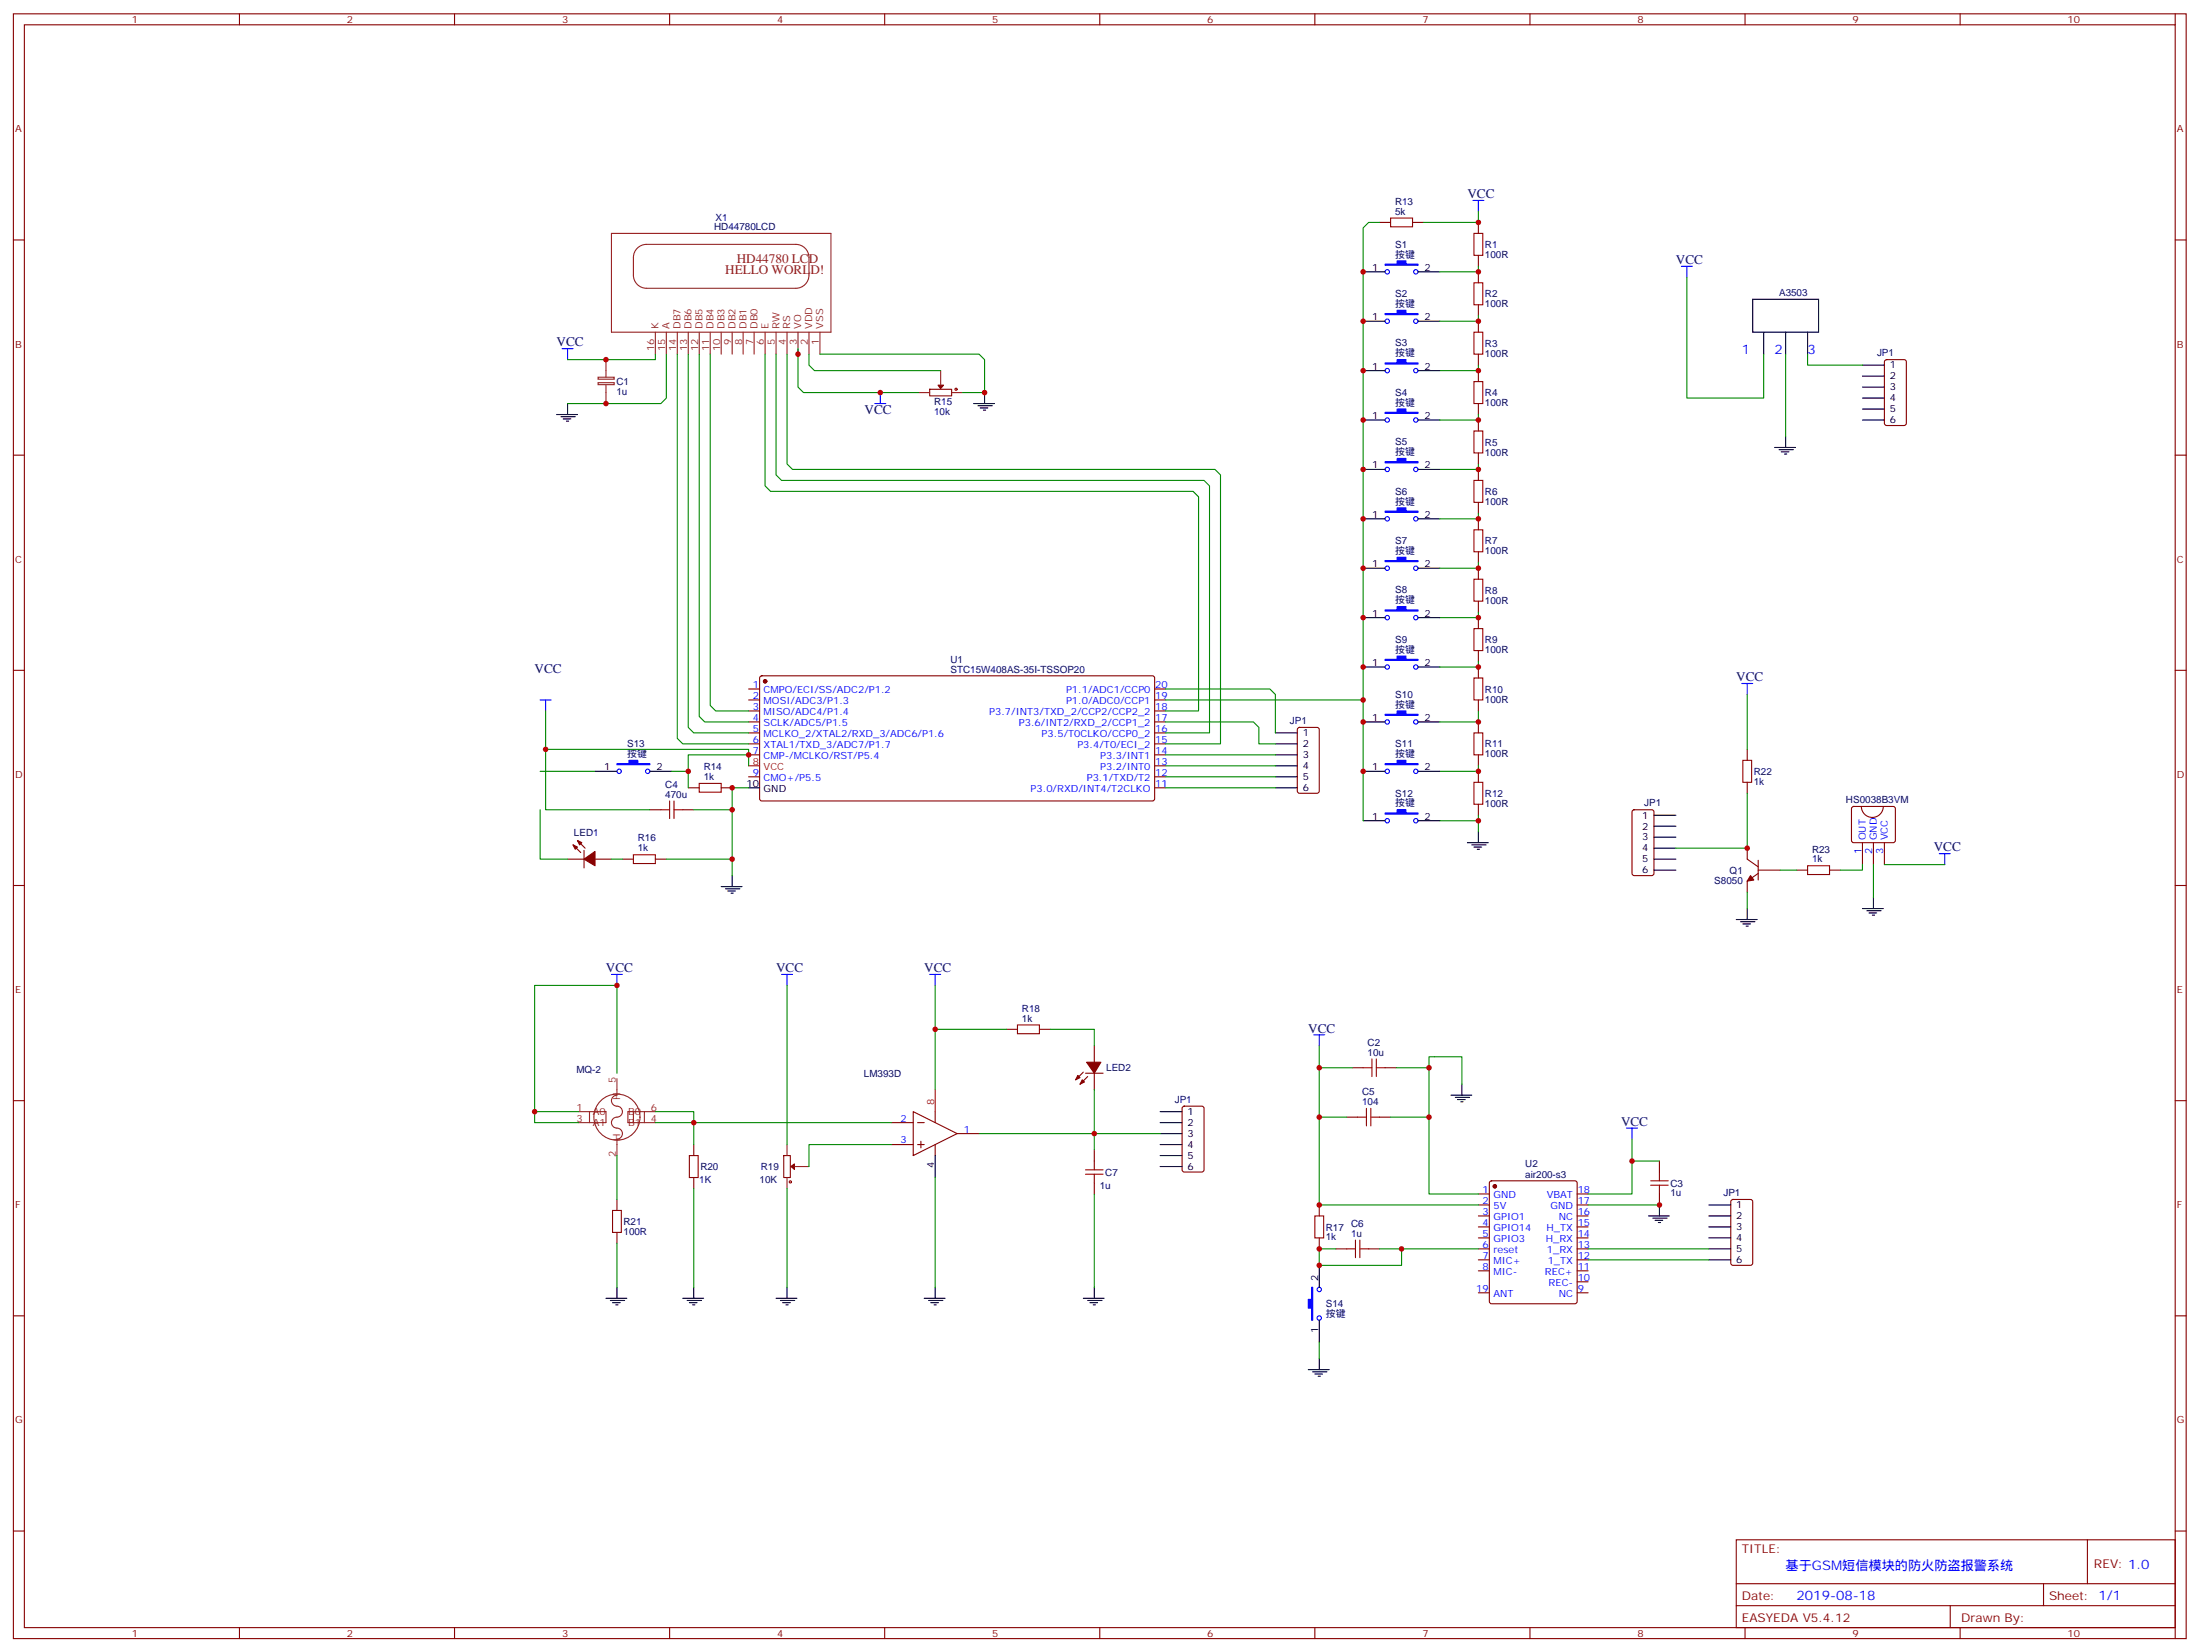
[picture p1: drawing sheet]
<svg xmlns="http://www.w3.org/2000/svg" width="707mm" height="531mm" viewBox="0 0 707 531" stroke-linecap="round" stroke-linejoin="round" font-family="sans-serif">
<g fill="none" stroke="#870000" stroke-width=".35">
<path d="M4.3 4.4h698.5v522.2h-698.5zM7.8 8h691.5v515h-691.5zM77 4.4v3.6M146.1 4.4v3.6M215.3 4.4v3.6M284.4 4.4v3.6M353.6 4.4v3.6M422.7 4.4v3.6M491.8 4.4v3.6M561 4.4v3.6M630.1 4.4v3.6M699.3 4.4v3.6"/>
<path d="M4.3 77.1h3.5M443.5 71.5h3.5M454.1 71.5h3.5M475.3 71.5v3.5M699.3 77.1h3.5M475.3 82.1v3.5M475.3 87.3v3.6M475.3 97.9v3.6M475.3 103.2v3.6M475.3 113.8v3.5M475.3 119.1v3.5M606 115.8l.5-.2h5.6l.7 .4v20l-.4 .7h-5.9l-.7-.4v-20z"/>
<path d="M298.9 125.1h7v2.1h-7zM475.3 129.7v3.5M475.3 135v3.5M4.3 146.3h3.5M475.3 145.6v3.5M475.3 150.8v3.6M699.3 146.3h3.5M475.3 161.4v3.6M475.3 166.7v3.6M475.3 177.3v3.5M475.3 182.6v3.5M475.3 193.2v3.5"/>
<path d="M475.3 198.5v3.5M4.3 215.4h3.5M244.4 217.4l.5-.2h125.9l.4 .7-.1 39.1-.6 .4-125.9-.1-.4-.6v-38.8zM475.3 209.1v3.5M475.3 214.3v3.6M699.3 215.4h3.5M240.7 221.4h3.5M240.7 224.9h3.5M240.7 228.5h3.5M240.7 232h3.5M240.7 235.5h3.5M240.7 239h3.5"/>
<path d="M371.2 221.4h3.5M371.2 224.9h3.5M371.2 228.5h3.5M371.2 232h3.5M371.2 235.5h3.5M371.2 239h3.5M417.3 234l.5-.2h5.6l.7 .4v20l-.5 .7h-5.8l-.7-.4v-20zM475.3 224.9v3.6M475.3 232v3.5M221.3 253.2h3.5M231.8 253.2h3.6M240.7 242.6h3.5"/>
<path d="M240.7 249.6h3.5M371.2 242.6h3.5M371.2 249.6h3.5M371.2 253.2h3.5M371.2 246.1h3.5M475.3 242.6v3.5M475.3 247.9v3.5M475.3 258.4v3.6M561.7 240.8v3.5M561.7 251.4v3.5M595.4 259.4l.5-.2h12.7l.5 .2 .2 .5v10.2l-.2 .5-.5 .2h-12.7l-.5-.2-.2-.5v-10.2zM598.4 259.2a3.5 3.5 0 0 0 3.5 3.5 3.5 3.5 0 0 0 3.5-3.5"/>
<path d="M182.5 276.1h5.2M184.2 271.5l2.5 2.5M185.6 270.1l2.5 2.5M187.7 273.3v5.6M191.3 276.1h5.3M200.1 276.1h3.5M208.9 260.2h3.5M210.7 276.1h3.5M219.5 260.2h3.5M524.9 260.4l.5-.2h5.6l.7 .4v20.1l-.5 .6-5.8 .1-.7-.5v-20zM561.7 272.6v3.5l3.5 2.5M565.2 276.4v6.4"/>
<path d="M565.2 279.6h7.1M577.6 279.6h3.5M588.2 279.6h3.5M598.7 270.8v7M602.3 270.8v7M605.8 270.8v7M4.3 284.6h3.5M565.2 280.7l-3.5 2.4v3.6M699.3 284.6h3.5M323.6 330.8h3.5M334.2 330.8h3.5M351.8 336.1v5.2"/>
<path d="M4.3 353.7h3.5M293.6 357.2l14.1 7.1-14.1 7zM300.6 357.2v3.6M348.3 344.5l-2.5 2.5M349 344.9h5.6M349.7 345.9l-2.5 2.5M351.8 344.9v5.3M380.2 355.7l.5-.2h5.7l.6 .4 .1 20-.5 .7h-5.9l-.6-.4-.1-20zM432.9 359h3.6M434.7 343.1h3.5M443.5 359h3.5M445.3 343.1h3.5"/>
<path d="M699.3 353.7h3.5M223 367.8v3.5M223 378.4v3.5M252 371.3l2.1 .1-.1 7h-2zM286.5 360.8h7.1M286.5 367.8h7.1M295 360.8h2.1M295 367.8h2.1M296.1 366.7v2.2M300.6 367.8v3.5M307.7 364.3h7M351.8 369.6v3.5"/>
<path d="M479 379.7l.5-.3h26.8l.5 .3 .2 .5v38.1l-.2 .5-.5 .2h-26.8l-.5-.3-.2-.4v-38.1zM533.5 373.1v3.5M198.3 385.4v3.6M198.3 396v3.6M351.8 380.2v3.5M424.1 387.2v3.5M424.1 397.8v3.5M475.3 383.7h3.5M475.3 387.2h3.5M475.3 390.7h3.5M475.3 394.3h3.5M475.3 397.8h3.5"/>
<path d="M507 383.7h3.5M507 387.2h3.5M507 390.7h3.5M507 394.3h3.5M507 397.8h3.5M533.5 383.7v3.5M556.6 385.7l.5-.3h5.7l.6 .5 .1 20-.5 .7h-5.9l-.6-.5-.1-19.9zM429.4 401.3h3.5M440 401.3h3.5M475.3 401.3h3.5M475.3 404.8h3.5M475.3 408.4h3.5"/>
<path d="M475.3 415.4h3.5M507 401.3h3.5M507 404.8h3.5M507 408.4h3.5M507 411.9h3.5M507 415.4h3.5M4.3 422.8h3.5M699.3 422.8h3.5M4.3 492h3.5M558.2 494.8h141.1v28.2h-141.1zM671.1 494.8v14.1M699.3 492h3.5"/>
<path d="M558.2 508.9h141.1M558.2 516h141.1M627 516v7M656.9 508.9v7.1M77 523v3.6M146.1 523v3.6M215.3 523v3.6M284.4 523v3.6M353.6 523v3.6M422.7 523v3.6M491.8 523v3.6M561 523v3.6"/>
<path d="M630.1 523v3.6M699.3 523v3.6"/>
</g>
<g fill="#870000" stroke="#870000" stroke-width=".35">
<path d="M301.6 123.8h1.7l-.9 1.1z"/>
<path d="M184.2 271.5l1.4 .7-.7 .7z"/>
<path d="M185.6 270.1l1.4 .7-.7 .7z"/>
<path d="M187.7 276.1l3.6-2.5v4.6z"/>
<path d="M347.9 347l.7 .7-1.4 .7z"/>
<path d="M346.5 345.6l.7 .7-1.4 .7z"/>
<path d="M349.3 341.3h4.6l-2.1 3.6z"/>
<path d="M254.3 374.8l1.1-.8v1.8z"/>
<path d="M562.8 281.4l1 1.4-2.1 .3z"/>
<circle cx="246" cy="218.9" r=".53"/>
<circle cx="480.6" cy="381.2" r=".53"/>
</g>
<path d="M240.7 246.1h3.5M300.6 350.2v7" fill="none" stroke="#f00" stroke-width=".35"/>
<g fill="none" stroke="#000" stroke-width=".35">
<path d="M438.2 87.3h7.1M455.9 87.3h7M563.5 96.2h21.1v10.6h-21.1zM438.2 103.2h7.1M438.2 119.1h7.1M455.9 103.2h7M455.9 119.1h7M567 106.8v7M574 106.8v7M581.1 106.8v7M598.7 117.3h7.1M178.9 133.2h6.7"/>
<path d="M180.3 133.9h4.6M181 134.6h2.5M182.1 135.3h.7M182.5 129.7v3.5M313 129.7h6.7M314.4 130.4h4.6M315.1 131.1h2.5M316.2 131.8h.7M316.5 126.2v3.5M438.2 135h7.1M455.9 135h7M598.7 135h7.1"/>
<path d="M598.7 120.9h7.1M598.7 124.4h7.1M598.7 127.9h7.1M598.7 131.4h7.1M438.2 150.8h7.1M455.9 150.8h7M570.5 143.8h6.7M571.9 144.5h4.6M572.6 145.2h2.5M573.7 145.9h.7M574 140.3v3.5M438.2 166.7h7.1"/>
<path d="M455.9 166.7h7M438.2 182.6h7.1M438.2 198.5h7.1M455.9 182.6h7M455.9 198.5h7M438.2 214.3h7.1M455.9 214.3h7M410 235.5h7.1M410 239h7.1M438.2 232h7.1M455.9 232h7M191.3 247.9h7"/>
<path d="M208.9 247.9h7.1M240.7 253.2h3.5M410 253.2h7.1M410 242.6h7.1M410 246.1h7.1M410 249.6h7.1M438.2 247.9h7.1M455.9 247.9h7M438.2 263.7h7.1M455.9 263.7h7M471.7 270.8h6.7M473.1 271.5h4.6"/>
<path d="M473.9 272.2h2.4M474.9 272.9h.7M475.3 267.3v3.5M531.7 262h7.1M531.7 265.5h7.1M531.7 269h7.1M531.7 272.6h7.1M531.7 276.1h7.1M531.7 279.6h7.1M231.8 284.9h6.7M233.3 285.6h4.5M234 286.3h2.4"/>
<path d="M235 287h.7M235.4 281.4v3.5M558.2 295.5h6.7M559.6 296.2h4.6M560.3 296.9h2.5M561.3 297.6h.7M561.7 292v3.5M598.7 292h6.7M600.1 292.7h4.6M600.9 293.4h2.4M601.9 294.1h.7M602.3 288.4v3.6"/>
<path d="M373 357.2h7M466.4 351.9h6.7M467.9 352.6h4.5M468.6 353.3h2.4M469.6 354h.7M470 348.4v3.5M300.6 371.3v7.1M373 360.8h7M373 364.3h7M373 367.8h7M373 371.3h7M373 374.9h7"/>
<path d="M529.9 390.7h6.7M531.4 391.4h4.5M532.1 392.1h2.4M533.1 392.9h.7M533.5 387.2v3.5M549.3 387.2h7.1M549.3 390.7h7.1M549.3 394.3h7.1M549.3 397.8h7.1M194.8 417.2h6.7M196.2 417.9h4.6M196.9 418.6h2.5"/>
<path d="M198 419.3h.7M198.3 413.7v3.5M219.5 417.2h6.7M220.9 417.9h4.6M221.6 418.6h2.5M222.7 419.3h.7M223 413.7v3.5M249.5 417.2h6.7M250.9 417.9h4.6M251.6 418.6h2.5M252.7 419.3h.7M253 413.7v3.5"/>
<path d="M297.1 417.2h6.7M298.5 417.9h4.6M299.2 418.6h2.5M300.3 419.3h.7M300.6 413.7v3.5M348.3 417.2h6.7M349.7 417.9h4.6M350.4 418.6h2.4M351.4 419.3h.7M351.8 413.7v3.5M424.1 406.6v7.1M549.3 401.3h7.1"/>
<path d="M549.3 404.8h7.1M424.1 424.3v7M424.1 436.6v3.5M420.6 440.1h6.7M422 440.8h4.6M422.7 441.5h2.5M423.8 442.2h.7"/>
</g>
<g fill="none" stroke="#a10000" stroke-width=".35">
<path d="M447 70.1h7.1v2.8h-7.1zM473.9 75h2.8v7.1h-2.8zM473.9 90.9h2.8v7h-2.8zM473.9 106.8h2.8v7h-2.8zM473.9 122.6h2.8v7.1h-2.8zM473.9 138.5h2.8v7.1h-2.8zM473.9 154.4h2.8v7h-2.8zM473.9 170.3h2.8v7h-2.8zM473.9 186.1h2.8v7.1h-2.8zM473.9 202h2.8v7.1h-2.8zM473.9 217.9h2.8v7h-2.8zM473.9 235.5h2.8v7.1h-2.8z"/>
<path d="M215.3 257.4v5.6M216.7 257.4v5.6M224.8 251.7h7v2.9h-7zM473.9 251.4h2.8v7h-2.8zM560.3 244.3h2.8v7.1h-2.8zM203.6 274.7h7.1v2.8h-7.1zM212.4 260.2h2.9M216.7 260.2h2.8M581.1 278.2h7.1v2.8h-7.1zM327.1 329.4h7.1v2.8h-7.1zM436.5 359h2.8M438.2 343.1h2.8"/>
<path d="M439.3 356.2v5.6M440.7 356.2v5.6M440.7 359h2.8M441 340.3v5.6M442.5 340.3v5.6M442.5 343.1h2.8M221.6 371.3h2.8v7.1h-2.8zM349 377.3h5.6M349 375.9h5.6M351.8 373.1v2.8M351.8 377.3v2.9M530.6 379.4h5.7"/>
<path d="M533.5 376.6v2.8M196.9 389h2.8v7h-2.8zM422.7 390.7h2.8v7.1h-2.8zM435.8 398.5v5.6M437.2 398.5v5.6M530.6 380.9h5.7M533.5 380.9v2.8M432.9 401.3h2.9M437.2 401.3h2.8"/>
<circle cx="307.3" cy="125.1" r=".35"/>
<circle cx="254.1" cy="379.8" r=".35"/>
</g>
<g fill="#00f" stroke="#00f" stroke-width=".35">
<path d="M445.3 84.9h3.9v-1.1h2.8v1.1h3.9v.3h-10.6z"/>
<path d="M445.3 100.8h3.9v-1.1h2.8v1.1h3.9v.3h-10.6z"/>
<path d="M445.3 116.6h3.9v-1h2.8v1h3.9v.4h-10.6z"/>
<path d="M445.3 132.5h3.9v-1.1h2.8v1.1h3.9v.4h-10.6z"/>
<path d="M445.3 148.4h3.9v-1.1h2.8v1.1h3.9v.3h-10.6z"/>
<path d="M445.3 164.3h3.9v-1.1h2.8v1.1h3.9v.3h-10.6z"/>
<path d="M445.3 180.1h3.9v-1h2.8v1h3.9v.4h-10.6z"/>
<path d="M445.3 196h3.9v-1.1h2.8v1.1h3.9v.4h-10.6z"/>
<path d="M445.3 211.9h3.9v-1.1h2.8v1.1h3.9v.3h-10.6z"/>
<path d="M445.3 229.5h3.9v-1h2.8v1h3.9v.4h-10.6z"/>
<path d="M445.3 245.4h3.9v-1.1h2.8v1.1h3.9v.3h-10.6z"/>
<path d="M445.3 261.3h3.9v-1.1h2.8v1.1h3.9v.3h-10.6z"/>
<path d="M198.3 245.4h3.9v-1.1h2.8v1.1h3.9v.3h-10.6z"/>
<path d="M421.6 413.7h.4v10.6h-.4v-3.9h-1v-2.9h1z"/>
</g>
<g fill="none" stroke="#00f" stroke-width=".35">
<path d="M473.5 64.4h3.5M475.3 64.4v3.5M540.5 85.6h3.6M542.3 85.6v3.5M180.7 112h3.5M182.5 112v3.6M281.2 129.7h3.6M283 126.2v3.5M559.9 219.6h3.6M561.7 219.6v3.6M173.6 224.9h3.6M175.4 224.9v3.6"/>
<path d="M623.4 274.3h3.6M625.2 274.3v3.5M196.6 313.1h3.5M198.3 313.1v3.6M251.2 313.1h3.6M253 313.1v3.6M298.9 313.1h3.5M300.6 313.1v3.6M422.3 332.5h3.6M424.1 332.5v3.6M522.9 362.5h3.5M524.7 362.5v3.5"/>
<circle cx="446" cy="87.3" r=".71"/>
<circle cx="455.2" cy="87.3" r=".71"/>
<circle cx="446" cy="103.2" r=".71"/>
<circle cx="446" cy="119.1" r=".71"/>
<circle cx="455.2" cy="103.2" r=".71"/>
<circle cx="455.2" cy="119.1" r=".71"/>
<circle cx="446" cy="135" r=".71"/>
<circle cx="455.2" cy="135" r=".71"/>
<circle cx="446" cy="150.8" r=".71"/>
<circle cx="455.2" cy="150.8" r=".71"/>
<circle cx="446" cy="166.7" r=".71"/>
<circle cx="455.2" cy="166.7" r=".71"/>
<circle cx="446" cy="182.6" r=".71"/>
<circle cx="446" cy="198.5" r=".71"/>
<circle cx="455.2" cy="182.6" r=".71"/>
<circle cx="455.2" cy="198.5" r=".71"/>
<circle cx="446" cy="214.3" r=".71"/>
<circle cx="455.2" cy="214.3" r=".71"/>
<circle cx="446" cy="232" r=".71"/>
<circle cx="455.2" cy="232" r=".71"/>
<circle cx="199" cy="247.9" r=".71"/>
<circle cx="208.2" cy="247.9" r=".71"/>
<circle cx="446" cy="247.9" r=".71"/>
<circle cx="455.2" cy="247.9" r=".71"/>
<circle cx="446" cy="263.7" r=".71"/>
<circle cx="455.2" cy="263.7" r=".71"/>
<circle cx="424.1" cy="414.4" r=".71"/>
<circle cx="424.1" cy="423.5" r=".71"/>
</g>
<g fill="none" stroke="#8c2424" stroke-width=".35">
<path d="M196.6 75h70.5v31.8h-70.5zM204.6 80a4.2 4.2 0 0 1 3.3-1.5h47.9a4.2 4.2 0 0 1 4.3 4.3v5.6a4.2 4.2 0 0 1-4.3 4.2h-47.9a4.2 4.2 0 0 1-4.3-4.2v-5.6a4.2 4.2 0 0 1 1-2.8zM194.8 115.6v5.6M210.7 106.8v7M214.2 106.8v7M217.7 106.8v7M221.3 106.8v7M224.8 106.8v7M228.3 106.8v7M231.8 106.8v7M235.4 106.8v7M238.9 106.8v7"/>
<path d="M242.4 106.8v7M246 106.8v7M249.5 106.8v7M253 106.8v7M256.5 106.8v7M260.1 106.8v7M263.6 106.8v7M302.4 119.1v4.6M192.3 123h5.1v.6h-5.1zM192.3 121.2h5.1v.6h-5.1zM194.8 123.7v6M295.3 126.2h3.6"/>
<path d="M305.9 126.2h3.6M186 357.2h8.8v3.6h-8.8M189.5 357.2v3.6M198.3 346.6v5.3a1.82 1.82 0 0 0-1.7 2.1 1.82 1.82 0 0 0 2.2 1.5 1.83 1.83 0 0 1 1.2 2.2 1.83 1.83 0 0 1-2.1 1.3 1.83 1.83 0 0 0-1.3 2.3 1.83 1.83 0 0 0 2.2 1.3 1.76 1.76 0 0 1 1.3 1.9 1.76 1.76 0 0 1-1.8 1.5v5.3M203.6 357.2v3.6M207.2 357.2v3.6M210.7 357.2h-8.8v3.6h8.8M253 367.8v3.5M253 378.4v3.5M255.5 374.9h4.6"/>
<circle cx="198.3" cy="359" r="7.4"/>
</g>
<g fill="none" stroke="#008700" stroke-width=".35">
<path d="M443.5 71.5h-3.5l-1.8 1.7v190.5M475.3 67.9v3.6h-17.7M475.3 85.6v1.7h-12.4M542.3 89.1v38.8h24.7v-14.1M210.7 113.8v1.8h-28.2M214.2 113.8v14.1l-1.8 1.8h-29.9M217.7 113.8v123.5l1.8 1.7h21.2M221.3 113.8v120l1.7 1.7h17.7M224.8 113.8v116.4l1.8 1.8h14.1M228.3 113.8v112.9l1.8 1.8h10.6M246 113.8v42.3l1.7 1.8h135.8l1.8 1.8v68.8h-10.6M249.5 113.8v38.8l1.7 1.8h135.9l1.7 1.7v79.4h-14.1"/>
<path d="M253 113.8v35.3l1.8 1.7h135.8l1.8 1.8v86.4h-17.7M256.5 112v12.4l1.8 1.8h37M260.1 113.8v3.5l1.7 1.8h40.6M263.6 113.8h51.1l1.8 1.8v10.6h-7M475.3 101.5v1.7h-12.4M475.3 117.3v1.8h-12.4M574 113.8v26.5M581.1 113.8v3.5h17.6M475.3 133.2v1.8h-12.4M475.3 149.1v1.7h-12.4M475.3 165v1.7h-12.4M475.3 180.8v1.8h-12.4"/>
<path d="M475.3 196.7v1.8h-12.4M475.3 212.6v1.7h-12.4M175.4 228.5v31.7h33.5M374.7 232h28.2l1.8 1.8v5.2h5.3M374.7 221.4h33.5l1.8 1.8v12.3M374.7 224.9h63.5M475.3 228.5v3.5h-12.4M561.7 223.2v17.6M173.6 247.9h17.7M175.4 240.8h65.3v5.3M216 247.9h5.3M240.7 253.2h-5.3v28.2"/>
<path d="M240.7 242.6h-19.4v10.6M374.7 249.6h35.3M374.7 253.2h35.3M374.7 242.6h35.3M374.7 246.1h35.3M475.3 246.1v1.8h-12.4M561.7 254.9v17.7h-22.9M173.6 260.2v15.9h8.9M196.6 276.1h3.5M214.2 276.1h21.2M223 260.2h12.4M462.9 263.7h12.4"/>
<path d="M475.3 262v5.3M572.3 279.6h5.3M598.7 277.8v1.8h-7M602.3 277.8v10.6M605.8 277.8h19.4M561.7 286.7v5.3M253 316.7v51.1M300.6 316.7v33.5M300.6 330.8h23M337.7 330.8h14.1v5.3M424.1 336.1v51.1h51.2M171.9 357.2h14.1"/>
<path d="M198.3 344.9v-28.2h-26.4v44.1h14.1M210.7 357.2h12.3v10.6M351.8 350.2v19.4M424.1 343.1h10.6M424.1 359h8.8M447 359h12.4M448.8 343.1h10.6M470 348.4v-8.8h-10.6v44.1h15.9M198.3 371.3v14.1M210.7 360.8h75.8M286.5 367.8h-26.4v7.1M300.6 378.4v35.3"/>
<path d="M314.7 364.3h58.3M524.7 366v7.1h8.8M524.7 373.1v10.6h-14.2M198.3 399.6v14.1M223 381.9v31.8M253 381.9v31.8M351.8 383.7v30M510.5 387.2h23M429.4 401.3h-5.3v5.3h26.5v-5.3M443.5 401.3h31.8M510.5 401.3h38.8M510.5 404.8h38.8"/>
<path d="M424.1 431.3v5.3"/>
</g>
<g fill="#c00">
<circle cx="424.1" cy="343.1" r=".88"/>
<circle cx="424.1" cy="359" r=".88"/>
<circle cx="424.1" cy="387.2" r=".88"/>
<circle cx="198.3" cy="316.7" r=".88"/>
<circle cx="171.9" cy="357.2" r=".88"/>
<circle cx="223" cy="360.8" r=".88"/>
<circle cx="351.8" cy="364.3" r=".88"/>
<circle cx="300.6" cy="330.8" r=".88"/>
<circle cx="459.4" cy="359" r=".88"/>
<circle cx="235.4" cy="276.1" r=".88"/>
<circle cx="533.5" cy="387.2" r=".88"/>
<circle cx="524.7" cy="373.1" r=".88"/>
<circle cx="256.5" cy="113.8" r=".88"/>
<circle cx="194.8" cy="115.6" r=".88"/>
<circle cx="475.3" cy="263.7" r=".88"/>
<circle cx="475.3" cy="247.9" r=".88"/>
<circle cx="475.3" cy="232" r=".88"/>
<circle cx="475.3" cy="214.3" r=".88"/>
<circle cx="475.3" cy="198.5" r=".88"/>
<circle cx="475.3" cy="182.6" r=".88"/>
<circle cx="475.3" cy="166.7" r=".88"/>
<circle cx="475.3" cy="150.8" r=".88"/>
<circle cx="475.3" cy="87.3" r=".88"/>
<circle cx="475.3" cy="103.2" r=".88"/>
<circle cx="475.3" cy="119.1" r=".88"/>
<circle cx="475.3" cy="135" r=".88"/>
<circle cx="438.2" cy="247.9" r=".88"/>
<circle cx="438.2" cy="232" r=".88"/>
<circle cx="438.2" cy="214.3" r=".88"/>
<circle cx="438.2" cy="198.5" r=".88"/>
<circle cx="438.2" cy="182.6" r=".88"/>
<circle cx="438.2" cy="166.7" r=".88"/>
<circle cx="438.2" cy="150.8" r=".88"/>
<circle cx="438.2" cy="135" r=".88"/>
<circle cx="438.2" cy="119.1" r=".88"/>
<circle cx="438.2" cy="103.2" r=".88"/>
<circle cx="438.2" cy="87.3" r=".88"/>
<circle cx="475.3" cy="71.5" r=".88"/>
<circle cx="438.2" cy="224.9" r=".88"/>
<circle cx="194.8" cy="129.7" r=".88"/>
<circle cx="316.5" cy="126.2" r=".88"/>
<circle cx="235.4" cy="260.2" r=".88"/>
<circle cx="235.4" cy="253.2" r=".88"/>
<circle cx="221.3" cy="247.9" r=".88"/>
<circle cx="459.4" cy="343.1" r=".88"/>
<circle cx="283" cy="126.2" r=".88"/>
<circle cx="424.1" cy="401.3" r=".88"/>
<circle cx="450.6" cy="401.3" r=".88"/>
<circle cx="424.1" cy="406.6" r=".88"/>
<circle cx="561.7" cy="272.6" r=".88"/>
<circle cx="240.7" cy="242.6" r=".88"/>
<circle cx="175.4" cy="240.8" r=".88"/>
</g>
<g font-size="4.2" fill="#000080">
<text x="471.7" y="63.7">VCC</text>
<text x="538.8" y="84.9">VCC</text>
<text x="178.9" y="111.3">VCC</text>
<text x="277.9" y="133.2">VCC</text>
<text x="171.9" y="216.3">VCC</text>
<text x="558.2" y="218.9">VCC</text>
<text x="621.7" y="273.6">VCC</text>
<text x="194.8" y="312.4">VCC</text>
<text x="249.5" y="312.4">VCC</text>
<text x="297.1" y="312.4">VCC</text>
<text x="420.6" y="331.8">VCC</text>
<text x="521.1" y="361.8">VCC</text>
</g>
<g font-size="4.2" fill="#8d2323">
<text x="233.1" y="87.9">HELLO WORLD!</text>
<text x="236.8" y="84.4">HD44780 LCD</text>
</g>
<g font-size="4.2" fill="#00f">
<text x="559.9" y="113.8">1</text>
<text x="570.5" y="113.8">2</text>
<text x="581.1" y="113.8">3</text>
<text x="574" y="504.4">基于GSM短信模块的防火防盗报警系统</text>
<text x="577.6" y="514.2">2019-08-18</text>
</g>
<g font-size="3.9" fill="#800">
<text x="559.9" y="499">TITLE:</text>
<text x="673.2" y="504">REV: 1.0</text>
<text x="559.9" y="514.2">Date:</text>
<text x="658.7" y="514.2">Sheet: 1/1</text>
<text x="559.9" y="521.3">EASYEDA V5.4.12</text>
<text x="630.5" y="521.3">Drawn By:</text>
</g>
<g font-size="3.2" fill="#800">
<text x="42.4" y="7.4">1</text>
<text x="111.5" y="7.4">2</text>
<text x="180.7" y="7.4">3</text>
<text x="249.8" y="7.4">4</text>
<text x="319" y="7.4">5</text>
<text x="388.1" y="7.4">6</text>
<text x="457.3" y="7.4">7</text>
<text x="526.4" y="7.4">8</text>
<text x="595.6" y="7.4">9</text>
<text x="664.7" y="7.4">10</text>
<text x="4.8" y="42.5">A</text>
<text x="699.8" y="42.5">A</text>
<text x="4.8" y="111.7">B</text>
<text x="699.8" y="111.7">B</text>
<text x="4.8" y="180.8">C</text>
<text x="699.8" y="180.8">C</text>
<text x="4.8" y="250">D</text>
<text x="699.8" y="250">D</text>
<text x="4.8" y="319.1">E</text>
<text x="699.8" y="319.1">E</text>
<text x="4.8" y="388.3">F</text>
<text x="699.8" y="388.3">F</text>
<text x="4.8" y="457.4">G</text>
<text x="699.8" y="457.4">G</text>
<text x="42.4" y="526">1</text>
<text x="111.5" y="526">2</text>
<text x="180.7" y="526">3</text>
<text x="249.8" y="526">4</text>
<text x="319" y="526">5</text>
<text x="388.1" y="526">6</text>
<text x="457.3" y="526">7</text>
<text x="526.4" y="526">8</text>
<text x="595.6" y="526">9</text>
<text x="664.7" y="526">10</text>
</g>
<g font-size="3.2" fill="#000080">
<text x="448.5" y="65.9">R13</text>
<text x="230" y="71">X1</text>
<text x="448.5" y="69">5k</text>
<text x="229.6" y="73.9">HD44780LCD</text>
<text x="448.6" y="82.8">按键</text>
<text x="448.6" y="79.6">S1</text>
<text x="477.4" y="82.9">100R</text>
<text x="477.4" y="79.7">R1</text>
<text x="448.6" y="95.5">S2</text>
<text x="477.4" y="95.5">R2</text>
<text x="571.9" y="95.1">A3503</text>
<text x="448.6" y="98.6">按键</text>
<text x="477.4" y="98.8">100R</text>
<text x="448.6" y="111.3">S3</text>
<text x="477.4" y="111.4">R3</text>
<text x="448.6" y="114.5">按键</text>
<text x="477.4" y="114.6">100R</text>
<text x="603.4" y="114.5">JP1</text>
<text x="198.2" y="123.8">C1</text>
<text x="198.2" y="127">1u</text>
<text x="300.3" y="130.2">R15</text>
<text x="448.6" y="130.4">按键</text>
<text x="448.6" y="127.2">S4</text>
<text x="477.4" y="130.5">100R</text>
<text x="477.4" y="127.3">R4</text>
<text x="300.3" y="133.5">10k</text>
<text x="448.6" y="143.1">S5</text>
<text x="477.4" y="143.2">R5</text>
<text x="448.6" y="146.3">按键</text>
<text x="477.4" y="146.4">100R</text>
<text x="448.6" y="159">S6</text>
<text x="477.4" y="159">R6</text>
<text x="448.6" y="162.1">按键</text>
<text x="477.4" y="162.3">100R</text>
<text x="448.6" y="178">按键</text>
<text x="448.6" y="174.8">S7</text>
<text x="477.4" y="178.1">100R</text>
<text x="477.4" y="174.9">R7</text>
<text x="448.6" y="190.7">S8</text>
<text x="477.4" y="190.8">R8</text>
<text x="448.6" y="193.9">按键</text>
<text x="477.4" y="194">100R</text>
<text x="448.6" y="209.8">按键</text>
<text x="448.6" y="206.6">S9</text>
<text x="477.4" y="209.9">100R</text>
<text x="477.4" y="206.7">R9</text>
<text x="305.6" y="213.2">U1</text>
<text x="305.6" y="216.1">STC15W408AS-35I-TSSOP20</text>
<text x="448.6" y="227.4">按键</text>
<text x="448.6" y="224.2">S10</text>
<text x="477.4" y="225.8">100R</text>
<text x="477.4" y="222.5">R10</text>
<text x="414.7" y="232.7">JP1</text>
<text x="201.6" y="243.3">按键</text>
<text x="201.6" y="240.1">S13</text>
<text x="448.6" y="243.3">按键</text>
<text x="448.6" y="240.1">S11</text>
<text x="477.4" y="243.4">100R</text>
<text x="477.4" y="240.2">R11</text>
<text x="226.2" y="250.7">1k</text>
<text x="226.2" y="247.6">R14</text>
<text x="563.8" y="249">R22</text>
<text x="213.9" y="256.3">470u</text>
<text x="213.9" y="253.2">C4</text>
<text x="448.6" y="256">S12</text>
<text x="477.4" y="256.1">R12</text>
<text x="563.8" y="252.2">1k</text>
<text x="593.4" y="257.9">HS0038B3VM</text>
<text x="448.6" y="259.2">按键</text>
<text x="477.4" y="259.3">100R</text>
<text x="528.6" y="259.2">JP1</text>
<text x="184.5" y="268.5">LED1</text>
<text x="205" y="273.6">1k</text>
<text x="205" y="270.4">R16</text>
<text x="582.5" y="274">R23</text>
<text x="556" y="280.8">Q1</text>
<text x="582.5" y="277.1">1k</text>
<text x="551.1" y="283.9">S8050</text>
<text x="328.5" y="328.3">1k</text>
<text x="328.5" y="325.1">R18</text>
<text x="439.6" y="339.2">10u</text>
<text x="439.6" y="336.1">C2</text>
<text x="185.3" y="344.9">MQ-2</text>
<text x="277.7" y="346.1">LM393D</text>
<text x="355.6" y="344.3">LED2</text>
<text x="437.9" y="351.9">C5</text>
<text x="377.6" y="354.4">JP1</text>
<text x="437.9" y="355.1">104</text>
<text x="225.1" y="376">R20</text>
<text x="244.6" y="376">R19</text>
<text x="355.3" y="377.8">C7</text>
<text x="490.3" y="375">U2</text>
<text x="224.8" y="380.2">1K</text>
<text x="244.2" y="380">10K</text>
<text x="353.6" y="381.9">1u</text>
<text x="490.3" y="378.4">air200-s3</text>
<text x="537" y="381.3">C3</text>
<text x="537" y="384.5">1u</text>
<text x="554" y="384.4">JP1</text>
<text x="200.5" y="393.6">R21</text>
<text x="426.2" y="395.4">R17</text>
<text x="434.4" y="394.3">C6</text>
<text x="200.4" y="396.8">100R</text>
<text x="426.2" y="398.6">1k</text>
<text x="434.4" y="397.4">1u</text>
<text x="426.2" y="423.3">按键</text>
<text x="426.2" y="420.1">S14</text>
</g>
<g font-size="3.2">
<text x="441.1" y="87">1</text>
<text x="458" y="87">2</text>
<text x="441.1" y="102.9">1</text>
<text x="458" y="102.9">2</text>
<text x="441.1" y="118.7">1</text>
<text x="458" y="118.7">2</text>
<text x="607.6" y="118.4">1</text>
<text x="607.6" y="121.9">2</text>
<text x="607.6" y="125.4">3</text>
<text x="607.6" y="129">4</text>
<text x="441.1" y="134.6">1</text>
<text x="458" y="134.6">2</text>
<text x="607.6" y="132.5">5</text>
<text x="607.6" y="136">6</text>
<text x="441.1" y="150.5">1</text>
<text x="458" y="150.5">2</text>
<text x="441.1" y="166.4">1</text>
<text x="458" y="166.4">2</text>
<text x="441.1" y="182.2">1</text>
<text x="458" y="182.2">2</text>
<text x="441.1" y="198.1">1</text>
<text x="458" y="198.1">2</text>
<text x="441.1" y="214">1</text>
<text x="458" y="214">2</text>
<text x="441.1" y="231.6">1</text>
<text x="458" y="231.6">2</text>
<text x="418.8" y="236.6">1</text>
<text x="418.8" y="240.1">2</text>
<text x="418.8" y="243.6">3</text>
<text x="194.2" y="247.5">1</text>
<text x="211" y="247.5">2</text>
<text x="418.8" y="247.2">4</text>
<text x="418.8" y="250.7">5</text>
<text x="441.1" y="247.5">1</text>
<text x="458" y="247.5">2</text>
<text x="240" y="252.8">10</text>
<text x="245.5" y="254.6">GND</text>
<text x="418.8" y="254.2">6</text>
<text x="441.1" y="263.4">1</text>
<text x="458" y="263.4">2</text>
<text x="527.9" y="263">1</text>
<text x="527.9" y="266.6">2</text>
<text x="527.9" y="270.1">3</text>
<text x="527.9" y="273.6">4</text>
<text x="527.9" y="277.1">5</text>
<text x="527.9" y="280.7">6</text>
<text x="381.8" y="358.3">1</text>
<text x="381.8" y="361.8">2</text>
<text x="381.8" y="365.3">3</text>
<text x="381.8" y="368.9">4</text>
<text x="300.3" y="375.5" transform="rotate(-90 300.3 375.5)">4</text>
<text x="381.8" y="372.4">5</text>
<text x="381.8" y="375.9">6</text>
<text x="558.2" y="388.3">1</text>
<text x="558.2" y="391.8">2</text>
<text x="558.2" y="395.3">3</text>
<text x="558.2" y="398.9">4</text>
<text x="558.2" y="402.4">5</text>
<text x="558.2" y="405.9">6</text>
<text x="423.8" y="411.6" transform="rotate(-90 423.8 411.6)">2</text>
<text x="423.8" y="428.4" transform="rotate(-90 423.8 428.4)">1</text>
</g>
<g font-size="3.2" fill="#8d2323">
<text x="211.7" y="105.7" transform="rotate(-90 211.7 105.7)">K</text>
<text x="215.3" y="105.7" transform="rotate(-90 215.3 105.7)">A</text>
<text x="218.8" y="105.7" transform="rotate(-90 218.8 105.7)">DB7</text>
<text x="222.3" y="105.7" transform="rotate(-90 222.3 105.7)">DB6</text>
<text x="225.8" y="105.7" transform="rotate(-90 225.8 105.7)">DB5</text>
<text x="229.4" y="105.7" transform="rotate(-90 229.4 105.7)">DB4</text>
<text x="232.9" y="105.7" transform="rotate(-90 232.9 105.7)">DB3</text>
<text x="236.4" y="105.7" transform="rotate(-90 236.4 105.7)">DB2</text>
<text x="240" y="105.7" transform="rotate(-90 240 105.7)">DB1</text>
<text x="243.5" y="105.7" transform="rotate(-90 243.5 105.7)">DB0</text>
<text x="247" y="105.7" transform="rotate(-90 247 105.7)">E</text>
<text x="250.5" y="105.7" transform="rotate(-90 250.5 105.7)">RW</text>
<text x="254.1" y="105.7" transform="rotate(-90 254.1 105.7)">RS</text>
<text x="257.6" y="105.7" transform="rotate(-90 257.6 105.7)">VO</text>
<text x="261.1" y="105.7" transform="rotate(-90 261.1 105.7)">VDD</text>
<text x="264.7" y="105.7" transform="rotate(-90 264.7 105.7)">VSS</text>
<text x="210.3" y="112.9" transform="rotate(-90 210.3 112.9)">16</text>
<text x="213.9" y="112.9" transform="rotate(-90 213.9 112.9)">15</text>
<text x="217.4" y="112.9" transform="rotate(-90 217.4 112.9)">14</text>
<text x="220.9" y="112.9" transform="rotate(-90 220.9 112.9)">13</text>
<text x="224.4" y="112.9" transform="rotate(-90 224.4 112.9)">12</text>
<text x="228" y="112.9" transform="rotate(-90 228 112.9)">11</text>
<text x="231.5" y="112.9" transform="rotate(-90 231.5 112.9)">10</text>
<text x="235" y="110.9" transform="rotate(-90 235 110.9)">9</text>
<text x="238.5" y="110.9" transform="rotate(-90 238.5 110.9)">8</text>
<text x="242.1" y="110.9" transform="rotate(-90 242.1 110.9)">7</text>
<text x="245.6" y="110.9" transform="rotate(-90 245.6 110.9)">6</text>
<text x="249.1" y="110.9" transform="rotate(-90 249.1 110.9)">5</text>
<text x="252.7" y="110.9" transform="rotate(-90 252.7 110.9)">4</text>
<text x="256.2" y="110.9" transform="rotate(-90 256.2 110.9)">3</text>
<text x="259.7" y="110.9" transform="rotate(-90 259.7 110.9)">2</text>
<text x="263.2" y="110.9" transform="rotate(-90 263.2 110.9)">1</text>
<text x="198" y="348.1" transform="rotate(-90 198 348.1)">5</text>
<text x="199.4" y="353.6" transform="rotate(-90 199.4 353.6)">H</text>
<text x="185.4" y="356.9">1</text>
<text x="190.6" y="358.3">A0</text>
<text x="201.9" y="358.3">B0</text>
<text x="209.3" y="356.9">6</text>
<text x="185.4" y="360.4">3</text>
<text x="190.6" y="361.8">A1</text>
<text x="201.9" y="361.8">B1</text>
<text x="209.3" y="360.4">4</text>
<text x="198" y="371.9" transform="rotate(-90 198 371.9)">2</text>
<text x="199.4" y="366.7" transform="rotate(-90 199.4 366.7)">H</text>
</g>
<g font-size="3.2" fill="#00f">
<text x="242" y="221.1">1</text>
<text x="371.4" y="221.1">20</text>
<text x="242" y="224.6">2</text>
<text x="245.5" y="222.8">CMPO/ECI/SS/ADC2/P1.2</text>
<text x="245.5" y="226.3">MOSI/ADC3/P1.3</text>
<text x="342.7" y="226.3">P1.0/ADC0/CCP1</text>
<text x="342.7" y="222.8">P1.1/ADC1/CCP0</text>
<text x="371.4" y="224.6">19</text>
<text x="242" y="228.1">3</text>
<text x="242" y="231.6">4</text>
<text x="245.5" y="229.9">MISO/ADC4/P1.4</text>
<text x="245.5" y="233.4">SCLK/ADC5/P1.5</text>
<text x="318" y="229.9">P3.7/INT3/TXD_2/CCP2/CCP2_2</text>
<text x="327.5" y="233.4">P3.6/INT2/RXD_2/CCP1_2</text>
<text x="371.4" y="231.6">17</text>
<text x="371.4" y="228.1">18</text>
<text x="242" y="235.2">5</text>
<text x="242" y="238.7">6</text>
<text x="245.5" y="236.9">MCLKO_2/XTAL2/RXD_3/ADC6/P1.6</text>
<text x="334.9" y="236.9">P3.5/T0CLKO/CCP0_2</text>
<text x="371.4" y="238.7">15</text>
<text x="371.4" y="235.2">16</text>
<text x="242" y="242.2">7</text>
<text x="245.5" y="240.5">XTAL1/TXD_3/ADC7/P1.7</text>
<text x="245.5" y="244">CMP-/MCLKO/RST/P5.4</text>
<text x="346.3" y="240.5">P3.4/T0/ECI_2</text>
<text x="353.7" y="244">P3.3/INT1</text>
<text x="371.4" y="245.7">13</text>
<text x="371.4" y="242.2">14</text>
<text x="242" y="249.3">9</text>
<text x="245.5" y="251">CMO+/P5.5</text>
<text x="349.4" y="251">P3.1/TXD/T2</text>
<text x="353.7" y="247.5">P3.2/INT0</text>
<text x="371.4" y="249.3">12</text>
<text x="331.3" y="254.6">P3.0/RXD/INT4/T2CLKO</text>
<text x="371.4" y="252.8">11</text>
<text x="598.4" y="274.6" transform="rotate(-90 598.4 274.6)">1</text>
<text x="599.8" y="270.1" transform="rotate(-90 599.8 270.1)">OUT</text>
<text x="601.9" y="274.6" transform="rotate(-90 601.9 274.6)">2</text>
<text x="603.3" y="270.1" transform="rotate(-90 603.3 270.1)">GND</text>
<text x="605.4" y="274.6" transform="rotate(-90 605.4 274.6)">3</text>
<text x="606.8" y="270.1" transform="rotate(-90 606.8 270.1)">VCC</text>
<text x="289.5" y="360.4">2</text>
<text x="309.8" y="363.9">1</text>
<text x="289.5" y="367.5">3</text>
<text x="476.6" y="383.3">1</text>
<text x="507.2" y="383.3">18</text>
<text x="476.6" y="386.9">2</text>
<text x="480.1" y="385.1">GND</text>
<text x="480.1" y="388.6">5V</text>
<text x="497.2" y="385.1">VBAT</text>
<text x="498.4" y="388.6">GND</text>
<text x="507.2" y="386.9">17</text>
<text x="476.6" y="390.4">3</text>
<text x="476.6" y="393.9">4</text>
<text x="480.1" y="392.1">GPIO1</text>
<text x="480.1" y="395.7">GPIO14</text>
<text x="497.2" y="395.7">H_TX</text>
<text x="501.1" y="392.1">NC</text>
<text x="507.2" y="393.9">15</text>
<text x="507.2" y="390.4">16</text>
<text x="476.6" y="397.4">5</text>
<text x="476.6" y="401">6</text>
<text x="480.1" y="399.2">GPIO3</text>
<text x="496.9" y="399.2">H_RX</text>
<text x="507.2" y="401">13</text>
<text x="507.2" y="397.4">14</text>
<text x="476.6" y="404.5">7</text>
<text x="480.1" y="402.7">reset</text>
<text x="480.1" y="406.3">MIC+</text>
<text x="497.3" y="402.7">1_RX</text>
<text x="497.5" y="406.3">1_TX</text>
<text x="507.2" y="404.5">12</text>
<text x="476.6" y="408">8</text>
<text x="480.1" y="409.8">MIC-</text>
<text x="496.7" y="409.8">REC+</text>
<text x="497.8" y="413.3">REC-</text>
<text x="507.2" y="408">11</text>
<text x="507.2" y="411.6">10</text>
<text x="474.6" y="415.1">19</text>
<text x="480.1" y="416.8">ANT</text>
<text x="501.1" y="416.8">NC</text>
<text x="507.2" y="415.1">9</text>
</g>
<g font-size="3.2" fill="#f00">
<text x="242" y="245.7">8</text>
<text x="245.5" y="247.5">VCC</text>
<text x="300.3" y="355.1" transform="rotate(-90 300.3 355.1)">8</text>
</g>
</svg>
